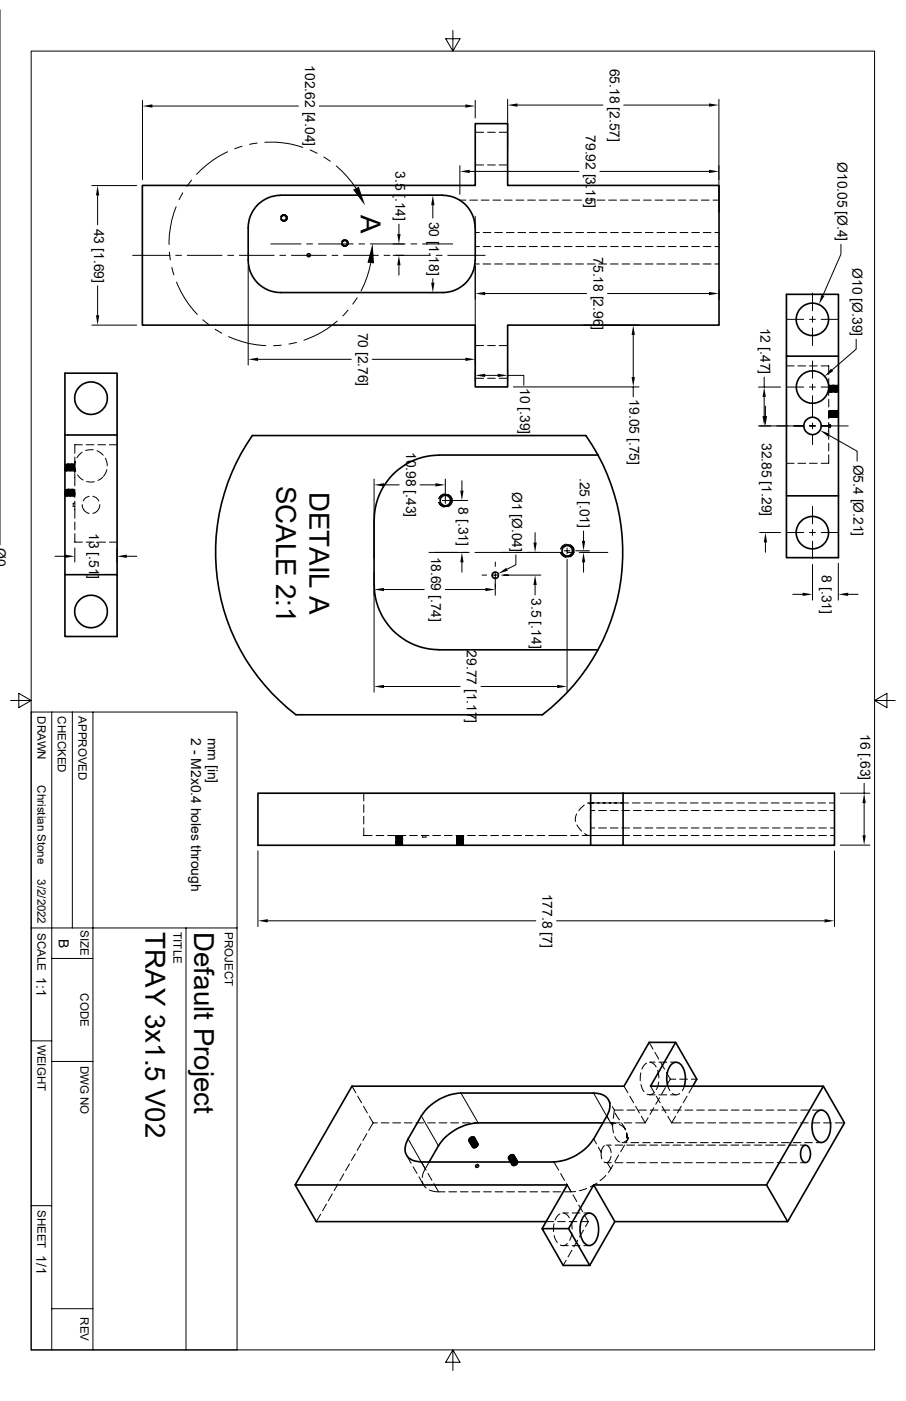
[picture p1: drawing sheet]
<svg xmlns="http://www.w3.org/2000/svg" width="279mm" height="432mm" viewBox="0 0 279 432" stroke-linecap="round" stroke-linejoin="round" font-family="sans-serif">
<g fill="none" stroke="#000" stroke-width=".51">
<path d="M43.9 57.2h102.7v-19.1h9.9v19.1h65.2v43h-65.2v19.1h-9.9v-19.1h-102.7zM86.5 60.2a10 10 0 0 0-10 10v10a10 10 0 0 0 10 10h50a10 10 0 0 0 10-10M86.5 60.2h50M87 66.6l.9-.3 .6 .5a.92 .92 0 0 1-.4 1.1 .92 .92 0 0 1-1.1-.1M87 66.6l.7-.2 .6 .6-.1 .6-.3 .3-.9-.1M87 66.6l-.3 .6 .3 .6M105.7 74.3l-.2 .6 .2 .6M105.7 74.3l1-.3 .6 .7M105.7 74.3l.8-.2 .6 .7-.1 .5-.3 .3-1-.1M107.3 74.7v.5M107.3 75.2l-.7 .6-.9-.3M136.5 60.2a10 10 0 0 1 10 10"/>
<path d="M146.6 70.2v10M242.5 109.8v43h16.1M258.6 109.8v-19.1h-16.1v19.1h16.1v43M20 134.1v43h16.1v19.1h-16.1v-19.1M36.1 134.1v-19.1h-16.1v19.1h16.1v43M180.7 134.3l3.7 6M180.7 134.2h-102.9a62.9 62.9 0 0 0 13.5 86.1h76a62.8 62.8 0 0 0 17.1-80M135.4 140.3h49M135.4 140.3a19.9 19.9 0 0 0-20 20M136.2 153a1.8 1.8 0 0 1 2.6-.1 1.8 1.8 0 0 1 0 2.6 1.8 1.8 0 0 1-2.6-.1 1.62 1.62 0 0 0 2.3 0 1.62 1.62 0 0 0 0-2.3 1.62 1.62 0 0 0-2.3-.1zM136.3 153.1a1.55 1.55 0 0 0 0 2.3M242.5 152.8v19.1h16.1v-19.1"/>
<path d="M115.4 160.3v20M173.8 168.6a1.84 1.84 0 0 1 3.1 .6M176.9 169.2a1.8 1.8 0 0 1-.9 2.1 1.8 1.8 0 0 1-2.2-.3M115.4 180.3a19.9 19.9 0 0 0 20 19.9M135.4 200.3h49M182.2 244.5h-102.7v16h102.7v-16h10M192.2 244.5v16h-10M192.2 244.5h65.1v16h-65.1M206 334.8a7 7 0 0 1 1.3-7 2.09 2.09 0 0 1 3.3 1.2 7.8 7.8 0 0 1 .4 5.8M208.4 321.3l-7.8 13.5h53.3l6.5 11.3-17.5 30.4M213.7 334.8l1.2-2.2-6.5-11.3h-8.2l-7.8 13.5h-83.9l-17.5 30.4M253.9 334.8l-17.5 30.4 6.5 11.3h-53.3"/>
<path d="M144.8 351.6l.5-.7h.9l-.9 .1-.5 .6M145.2 350.6l.9-.1a.43 .43 0 0 1 .2 .6 .43 .43 0 0 1-.6 .1l-.6 .5M145.2 350.6l-.5 .4v.5M145.2 350.6h.8l.2 .2-.2 .5M145.3 350.6l-.4 .3M145.5 350.9l-.4 .3M145.7 351.2l-.4 .3M145.9 351.4l-.5 .2M146.1 351.2l-.7 .5-.7-.2M146.1 351.1l-.7 .1-.4 .5M146.2 350.7l-.9-.1-.5 .4-.1 .5M157.4 356.1h.8l.2 .2-.2 .5"/>
<path d="M157.4 356.1l.8-.2a.42 .42 0 0 1 .3 .3 .42 .42 0 0 1-.2 .5M157.4 356.1a.53 .53 0 0 0-.6 .4 .53 .53 0 0 0 .3 .6h.6l.6-.4M157.5 356.2l-.3 .2M157.7 356.4l-.3 .2M157.9 356.7l-.4 .2M158.2 356.9l-.6 .2M158.3 356.6l-1 .6M158.4 356.6l-.8 .1-.4 .5M158.4 356.2l-.3-.1-.7 .1-.5 .4v.3M158.4 356.4h-.9l-.5 .6M158.4 356.4h-.8l-.5 .7M183 351a15.9 15.9 0 0 1-12.2 7.1h-40.8a4.5 4.5 0 0 1-5-3.1l-.1-1.3 .6-2 4.4-7.7a15.7 15.7 0 0 1 12.3-7.1h40.8a4.5 4.5 0 0 1 5 3.1l.1 1.2-.6 2-4.4 7.8"/>
<path d="M185.9 346.1h-38.5a15.7 15.7 0 0 0-12.2 7l-2.9 5M247.6 353.4a1.19 1.19 0 0 1 1.2-.3 1.19 1.19 0 0 1 .8 .9 3.5 3.5 0 0 1-.9 4.3 1.71 1.71 0 0 1-1.8-1.9v-1.5zM251.7 342.9a2.11 2.11 0 0 1 2.2-.7 2.11 2.11 0 0 1 1.5 1.7 7.2 7.2 0 0 1-.9 7.8 2.34 2.34 0 0 1-3.6-1.9 7.6 7.6 0 0 1 .8-6.9zM168.4 376.5h-70.9l-6.5-11.3h83.9l-7.7 13.5M175.3 378.7h-8.1l6.5 11.3h8.2l-6.6-11.3 7.8-13.5 6.5 11.3-7.7 13.5M180.2 374.7a2.11 2.11 0 0 1 2.1-.7 2.11 2.11 0 0 1 1.6 1.6 7.2 7.2 0 0 1-1 7.8 2.34 2.34 0 0 1-3.6-1.8 7.6 7.6 0 0 1 .9-6.9zM183.1 365.2h53.3"/>
<circle cx="95.2" cy="78.6" r=".47"/>
<circle cx="250.5" cy="98.4" r="5"/>
<circle cx="250.6" cy="119.3" r="5"/>
<circle cx="28" cy="122.7" r="5"/>
<circle cx="250.6" cy="131.3" r="2.66"/>
<circle cx="152.7" cy="177.3" r=".98"/>
<circle cx="174.9" cy="169.8" r="1.6"/>
<circle cx="250.5" cy="164.2" r="5"/>
<circle cx="28" cy="188.5" r="5"/>
</g>
<g fill="none" stroke="#000" stroke-width=".31">
<path d="M0 3v164.9M9.6 15.7h260.1v400.4h-260.1zM139.7 9.4v6.3l2.2-3.8h-4.4l2.2 3.8M43.9 30.9v24.5M47 32.7h45M98.5 32.7h45M146.6 30.9v5.5M156.5 30.6v15.8M159.6 32.4h26.3M192.4 32.4h26.3M221.7 30.6v34.8M28.3 57.2h13.9"/>
<path d="M56.3 59.4l-1.1 2.2M59.1 55.5l-1.5 1.9M70.2 46.8a30.5 30.5 0 0 0-9.6 6.9M74.6 45.1l-2.2 .7M79.3 44.1l-2.3 .4M81.7 43.9a30.5 30.5 0 0 1 11.7 1.5M95.6 46.2l2.2 1M99.9 48.4l2 1.3M103.7 51.2h.1a32.8 32.8 0 0 1 6 6.8M141.8 51.1v8.8M144.9 52.8h33.7M146.6 50.8h2.5"/>
<path d="M146.6 40.8h2.5M150.4 50.8h2.3M150.4 40.8h2.3M153.9 50.8h2.6M153.9 40.8h2.6M185 52.8h33.7M30.1 60.2v9.1M40.9 78.7h11.5M52.2 77.7l.3 2.4M54.2 78.7h1.8M54.3 63.7a31.1 31.1 0 0 0-2.1 11.7M57.7 78.7h10.8"/>
<path d="M70.2 78.7h1.9M73.8 78.7h10.7M83.5 75.2h9.3M86.3 78.7h1.8M86.5 67.4l.7 .7 .9-.3M86.7 66.6a1.06 1.06 0 0 1 1.8 .3M88.1 66.6l-.4-.3h-.6l-.6 .6M88.5 67.4a1.03 1.03 0 0 1-.8 .8 1.03 1.03 0 0 1-1-.5M89.9 78.7h10.7M94.6 75.2h1.8M98.2 75.2h10.7M102.4 78.7h1.8"/>
<path d="M105.3 75.2l.7 .6 .8-.3M105.5 74.3a1.05 1.05 0 0 1 1-.4 1.05 1.05 0 0 1 .8 .8M106 78.7h10.7M106.8 74.3l-.9-.3-.6 .7M107.3 75.2a1.03 1.03 0 0 1-.8 .7 1.03 1.03 0 0 1-1-.4M110.7 75.2h1.7M114.2 75.2h10.7M118.4 78.7h1.8M121.2 78.7h11.6M123 69.1v3M126.7 75.2h1.8M130.3 75.2h9.3"/>
<path d="M131.7 60.2h3.1M133.5 63.2v4M134.5 78.7h1.8M138.1 78.7h11.5M141.8 61.7h1.9M144.9 61.7h2.3M146.6 66.7v3.5M146.6 71.7h1.2M146.6 76h1.2M148.4 61.7h2.4M149 71.7h2.4M149 76h2.4"/>
<path d="M152 61.7h2.4M152.6 71.7h2.3M152.6 76h2.3M155.6 61.7h2.3M156.2 71.7h2.3M156.2 76h2.3M159.1 61.7h2.4M159.7 71.7h2.4M159.7 76h2.4M162.7 61.7h2.4M163.3 71.7h2.4M163.3 76h2.4"/>
<path d="M166.3 61.7h2.4M166.9 71.7h2.3M166.9 76h2.3M169.8 61.7h2.5M170.4 71.7h2.4M170.4 76h2.4M173.4 61.7h2.4M174 71.7h2.4M174 76h2.4M177 61.7h2.4M177.6 71.7h2.4M177.6 76h2.4"/>
<path d="M180.6 61.7h2.4M181.1 71.7h2.5M181.1 76h2.5M184.1 61.7h2.4M184.7 71.7h2.4M184.7 76h2.4M187.7 61.7h2.4M188.3 71.7h2.4M188.3 76h2.4M191.3 61.7h2.4M191.9 71.7h2.4M191.9 76h2.4"/>
<path d="M194.9 61.7h2.3M195.5 71.7h2.3M195.5 76h2.3M198.5 61.7h2.3M199 71.7h2.4M199 76h2.4M202 61.7h2.4M202.6 71.7h2.4M202.6 76h2.4M205.6 61.7h2.4M206.2 71.7h2.3M206.2 76h2.3"/>
<path d="M209.2 61.7h2.3M209.7 71.7h2.4M209.7 76h2.4M212.7 61.7h2.4M213.3 71.7h2.4M213.3 76h2.4M216.3 61.7h2.4M216.9 71.7h2.3M216.9 76h2.3M219.9 61.7h1.8M220.5 71.7h1.2M220.5 76h1.2"/>
<path d="M259.3 75.3v3.1l-5.5 12.6M30.1 88.1v9.1M53 82.4l.6 2.3M54.4 87a31 31 0 0 0 6.4 9.9M62.6 98.6l1.8 1.5M76.5 82v30.5M104 99a29.8 29.8 0 0 1-10.3 5.9M107.3 95.6l-1.6 1.8M110.2 91.8l-1.4 1.9M114.3 81.1a32.1 32.1 0 0 1-3 8.6M123 81.7v3.1M131.7 90.2h3.1"/>
<path d="M133.5 85.9v1.2M146.5 81.4h1.3M146.6 82v30.5M149 81.4h2.3M149.6 90.5h31.3M152.5 81.4h2.4M156.1 81.4h2.4M159.7 81.4h2.4M163.3 81.4h2.4M166.8 81.4h2.4M170.4 81.4h2.4M174 81.4h2.4"/>
<path d="M177.5 81.4h2.4M181.1 81.4h2.4M184.7 81.4h2.4M187.4 90.5h31.3M188.3 81.4h2.3M191.9 81.4h2.3M195.4 81.4h2.4M199 81.4h2.4M202.6 81.4h2.3M206.1 81.4h2.4M209.7 81.4h2.4M213.3 81.4h2.3"/>
<path d="M216.8 81.4h2.4M220.4 81.4h1.3M221.7 89.5v2.7M242.5 98.4h5.4M249.6 98.4h1.9M250.6 90.3v5.5M250.6 97.5v1.8M253.2 98.4h5.4M28.3 100.2h13.9M66.3 101.5l2.1 1.2M70.5 103.8a29.9 29.9 0 0 0 11.5 2.7M79.6 110.7h28.7"/>
<path d="M86.7 106.4l-2.3 .2M91.4 105.5l-2.3 .5M114.8 110.7h28.7M146.6 116.6h2.5M146.6 106.5h2.5M146.6 113.9v3.6M149.6 115.7h3.9M150.4 116.6h2.3M150.4 106.5h2.3M153.9 116.6h2.6M153.9 106.5h2.6M156.5 115.7h5v3"/>
<path d="M156.5 113.9v3.6M158.3 119.3h38.8M180 100.2h17.1M195.3 103.3v12.9M195.3 119.3v3M233.9 119.3h6.8M235.7 116.2v3.1M242.5 119.3h5.4M242.5 112.8h2.4M246.1 112.8h2.4M249.6 119.3h1.9M249.6 112.8h2.4"/>
<path d="M250.6 101.1v5.4M250.6 111.3v5.3M250.6 118.4v1.8M253.2 119.3h5.4M253.2 112.8h2.4v2.6M255.6 119.5l.1 1.3 .1-1M255.6 116.6v5.3M255.8 119.3l-.1 1.5-.1-.7M255.8 120l-.1-1-.1 1.4M255.9 119.4l.1 1.4 .1-1M255.9 118.9l.2 1.9v-.4M255.9 119.4l-.1 1.2-.1-1.1"/>
<path d="M256.2 119.2l.1-.5 .2 2M256.2 118.8l.2 2 .1-.3M256.2 118.7l-.1 .3-.2-.3-.3 .2M256.2 118.7h.1M256.3 118.7l.1 .3 .2-.3M256.4 119.1l-.2 1.5-.1-.8M256.4 119.8l.1-.8 .2 1.5M256.6 119.3v-.6l.2 1.9M256.6 119.8l.1-1.1 .1 1.4M256.6 118.7h.1M256.7 118.7l.1 .3 .2-.3 .2 .3 .2-.3 .3 .3M256.8 119.2v-.2l-.2 1.6-.1-.5"/>
<path d="M256.8 119.5l.1-.5 .2 1.6 .1-.2M256.9 119.8l.1-1.1 .1 1.3M257.2 119.5l-.1-.8-.2 1.7M257.3 119.2v-.2l.3 1.8 .2-1.6M257.3 119.5l-.1-.5-.2 1.6v-.2M257.5 119.4l-.1-.7-.1 1.7M257.5 118.9v-.2l-.2 2M257.7 119.8l-.1-.8-.2 1.5M257.7 119.1l.2 1.5 .1-.8M257.9 118.8l-.3 2v-.2M257.9 118.7h.1M257.9 118.7l-.2 .3"/>
<path d="M257.9 118.7l.1 .3 .2-.3 .4 .2M257.9 119.5l.2 1.3 .1-1M258.2 119.3l-.1 1.5-.2-.8M258.2 119.4l.1 1.2 .1-1.1M258.3 120l.1-1 .2 1.4M258.3 119.4l.1 1.4 .1-1M258.3 118.9l.1 1.9 .1-.4M264 104.6v3l-7.4 6.4M25.3 139.4l-1.6 1.7M25.4 137.1h-2.3v2.6M26.6 137.1h2.4M28.7 138.6l-2.3 .3"/>
<path d="M29.9 138.9l1.1 .6 .8 .8M30.2 137.1h2.4M33.7 137.1h2.4M235.7 122.3v5.9M236.1 125.2v3M247.9 131.3h-14M249.6 131.3h1.9M250.6 122v6.6M250.6 130.4v1.8M250.6 133.9v3.1M253.2 131.3h8.4M255.6 134.1l8.7 5v3"/>
<path d="M255.6 127.3l.1 1.3 .1-1M255.6 130.8h.5v1h-.5M255.6 120.7l.3-.1 .1 .2M255.6 128.4h.3l.1 .2M255.6 136.6v2.4M255.6 130.2v5.2M255.6 123.1v2.3M255.8 127l-.1 1.6-.1-.8M255.8 127.7l-.1-1-.1 1.4M255.9 127.2l.1 1.4 .1-1M255.9 126.7l.2 1.9v-.5M255.9 127.1l-.1 1.3-.1-1.2"/>
<path d="M256 120.1l.1-1.1 .1 1.3M256 127.8l.1-1.1 .1 1.3M256 120.8h.1M256 128.6h.1M256.2 127l.1-.5 .2 1.9M256.2 126.6l.2 2 .1-.4M256.2 126.5l-.1 .2-.2-.2-.3 .2v2.3M256.2 126.5h.1M256.3 120.6l.2 .2 .1-.2M256.3 128.4l.2 .2 .1-.2M256.3 126.5l.1 .2 .2-.2M256.3 120.6l-.2 .2"/>
<path d="M256.3 128.4l-.2 .2M256.4 126.8l-.2 1.6-.1-.9M256.4 127.6l.1-.9 .2 1.6M256.6 120.6l.2 .2 .3-.2 .1 .2M256.6 128.4l.2 .2 .3-.2 .1 .2M256.6 127l.1-.5 .1 1.9M256.6 127.6l.1-1.1 .1 1.3M256.6 126.5h.1M256.7 126.5l.1 .2 .2-.2 .2 .2 .2-.2 .3 .2M256.8 126.9v-.2l-.2 1.7-.1-.6M256.8 127.2l.1-.5 .2 1.7 .1-.3M256.9 127.6l.1-1.1 .1 1.3"/>
<path d="M257.2 127.3l-.2-.8-.1 1.6M257.3 120.8h.1M257.3 128.6h.1M257.3 126.9v-.2l.3 1.9 .2-1.6M257.3 127.2l-.1-.5-.2 1.7v-.3M257.4 120.6l.2 .2M257.4 128.4l.2 .2M257.4 120.6l-.1 .2M257.4 128.4l-.1 .2M257.5 127.2l-.1-.7-.1 1.7M257.5 126.7v-.2l-.2 1.9M257.6 120.8h.1"/>
<path d="M257.6 128.6h.1M257.7 127.6l-.1-.9-.2 1.6M257.7 120.8l.1-.2 .2 .2M257.7 128.6l.1-.2 .2 .2M257.7 126.8l.2 1.6 .1-.9M257.9 126.6l-.3 2v-.2M257.9 126.5h.1M257.9 126.5l-.2 .2M257.9 126.5l.1 .2 .2-.2 .4 .2M257.9 127.3l.2 1.3 .1-1M258 120.8h.1M258 128.6h.1"/>
<path d="M258.1 120.1l-.1-1.1-.1 1.3M258.1 127.8l-.1-1.1-.1 1.3M258.2 127l-.1 1.6-.2-.8M258.2 127.1l.1 1.3 .1-1.2M258.3 127.7l.1-1 .2 1.4M258.3 127.2l.1 1.4 .1-1M258.3 126.7l.1 1.9 .1-.5M258.6 120.7l-.4-.1-.1 .2M258.6 128.4h-.4l-.1 .2M20 145l.1 .1M20 152.7l.1 .2M20.1 145.1h.1"/>
<path d="M20.1 152.9h.1M20.3 144.9l.2 .2 .7-.2 .1 .2M20.3 152.7l.2 .2 .7-.2 .1 .2M20.3 143.7l-.1 1.4-.1-1M20.3 143.2l-.2 1.9 .1-1.8 .1 1M20.3 151.5l-.1 1.4-.1-1M20.3 151l-.2 1.9 .1-1.9 .1 1M20.3 143h.1M20.3 143l-.1 .3-.2-.1M20.3 144.9l-.1 .2M20.3 150.8h.1M20.3 150.8l-.1 .2h-.2"/>
<path d="M20.3 152.7l-.1 .2M20.4 143l.1 .3 .2-.3 .2 .3 .2-.3 .3 .3M20.4 150.8l.1 .2 .2-.2 .2 .2 .2-.2 .3 .2M20.4 143.6l.1 1.5 .2-.8M20.4 143.7l-.1 1.2-.1-1.1M20.4 151.3l.1 1.6 .2-.8M20.4 151.4l-.1 1.3-.1-1.2M20.5 144.4l.1-1.1 .1 1.3M20.5 152.1l.1-1.1 .1 1.3M20.7 143.8l-.2 1.3-.1-1M20.7 151.6l-.2 1.3-.1-1.1M20.7 143.1l.3 2v-.2"/>
<path d="M20.7 150.9l.3 2v-.2M20.9 143.4l-.2 1.5-.1-.8M20.9 151.1l-.2 1.6-.1-.9M20.9 144.1l.1-.8 .2 1.5M20.9 151.8l.1-.8 .2 1.6M21.1 143.7l.1-.7 .1 1.7M21.1 143.2v-.2l.3 2M21.1 151.5l.1-.7 .1 1.7M21.1 151v-.2l.3 1.9M21.3 145.1h.1M21.3 152.9h.1M21.3 143.5v-.2l-.3 1.8-.2-1.6"/>
<path d="M21.3 143.8l.1-.5 .2 1.6v-.2M21.3 151.5l.1-.5 .2 1.7-.1-1.9v.8M21.3 151.2v-.2l-.3 1.9-.2-1.6M21.4 143.3l.1-.3 .2 .3M21.4 145.1l.1-.2 .2 .2M21.4 151l.1-.2 .2 .2M21.4 152.9l.1-.2 .2 .2M21.5 143.8v-.8l.2 1.7M21.7 144.1l-.2-1.1v1.3M21.7 151.9l-.2-1.1v1.3M21.7 145.1h.1M21.7 152.9h.1"/>
<path d="M21.8 145.1l.1-.2 .2 .2 .7-.2 .1 .2M21.8 152.9l.1-.2 .2 .2 .7-.2 .1 .2M21.8 143.5v-.2l.2 1.6 .1-.5M21.8 143.8l-.1-.5-.2 1.6v-.2M21.8 151.2v-.2l.2 1.7 .1-.6M21.8 151.5l-.1-.5-.2 1.7v-.3M22 143.6v-.6l-.2 1.9M22 144.1l-.1-1.1-.1 1.4M22 151.3l-.1-.5-.1 1.9M22 151.8l-.1-1-.1 1.3M22.2 144.1l-.1-.8-.2 1.5M22.2 151.8l-.1-.8-.2 1.6"/>
<path d="M22.2 143.4l.2 1.5 .1-.8M22.2 151.1l.2 1.6 .1-.9M22.3 143l-.1 .3-.2-.3-.3 .3M22.3 150.8l-.1 .2-.2-.2-.3 .2M22.4 143h.1M22.4 150.8h.1M22.4 143.1l-.2 2-.1-.3M22.4 150.9l-.2 2-.1-.4M22.4 143l.1 .3 .2-.3M22.4 150.8l.1 .2 .2-.2M22.4 143.5l-.1-.5-.1 2M22.4 151.3v-.5l-.2 1.9"/>
<path d="M22.6 144.4l-.1-1.1-.1 1.3M22.6 152.1l-.1-1.1-.1 1.3M22.7 143.2l-.1 1.9-.1-.4M22.7 151.5l-.1 1.4-.1-1M22.7 151l-.1 1.9-.1-.5M22.7 151.4l.1 1.3 .1-1.2M22.7 143h.1M22.7 150.8h.1M22.8 150.8l.1 .2 .2-.1v2.4M22.8 143l.1 .3 .2-.1M22.8 144.3l.1-1 .2 1.4M22.8 152l.1-1 .2 1.4"/>
<path d="M22.8 143.6l.1 1.5 .2-.7M22.8 151.3l.1 1.6 .2-.8M22.9 145.1h.1M22.9 152.9h.1M22.9 143.8l-.1 1.1-.1-1.2-.1 1.4-.1-1M23.1 155.1h-.5v1h.5M23.1 145l-.1 .1M23.1 152.7l-.1 .2M23.1 154.5v5.2M23.1 140.9v2.4M23.1 144.5v5.2M23.1 143.8l-.2 1.3-.1-1"/>
<path d="M23.1 151.6l-.2 1.3-.1-1.1M23.2 142.2l-.1 1.4 .3 1.7M23.9 146.3l1.7 1.7M25.4 155.5l.5 1.7 .7 .7 .9 .3M26.7 148.4l2.4 .1M27.5 153l-1 .3-.8 1.1M28.7 153l.9 .3 .9 1.1M30.8 155.5l-.6 1.7-.7 .7-.8 .3M31.7 147.1l-1.5 1M32.5 141.3l.5 1.2 .1 1.1M32.9 144.7l-1 2.2M115.4 147.7v24.5"/>
<path d="M118.4 149.4h4.7M129.5 149.4h4.8M135.3 154.8l.8 1M135.3 154.9l.7 1 1 .4M136.1 152.7l-.8 1M136.4 154.3h7.8M137.1 152.2l-1 .4-.8 1.1M137.3 152.5l1.1 .5M137.3 147.7v7.5M138.2 152.4l.7 .5 .4 .8M138.4 155.4l-1.1 .6M139.3 154.8l-.4 .8-.7 .5"/>
<path d="M142.5 148.2v3M242.5 142.8h2.4M246.1 142.8h2.4M249.6 142.8h2.4M250.6 156v5.5M255.6 140.2v2.6h-2.4M17 171.4h3M23.1 160.9v2.4M23.1 164.5v2.6h2.3M23.1 168.9v4.3M26.6 167.1h2.4M30.2 167.1h2.4"/>
<path d="M33.7 167.1h2.4M36.1 168.9v4.3M39.1 171.4h3.1M115.4 176.5v36.9M132.3 170.3h12.4M142.5 173.3v3.1M146.5 170.3h26.8M148.7 177.2h1.4M151.8 177.2h1.8M152.7 173.2v1.4M152.7 176.4v7.1M154.8 177.2h12"/>
<path d="M159.1 171v3.1l-2.7 1.3M165 164.2v3M172.9 170.3l.8 1M172.9 170.3l.8 1.2 .9 .3M173.7 168.2l-.8 1M174 169.8h1.8M174.7 167.7l-1 .4-.8 1.1M174.9 168.9v1.7M174.9 168l1.1 .6M174.9 172.4v41M175 170.3h1.8M175.8 167.9l.7 .5 .4 .8"/>
<path d="M176 171l-1.1 .5M176.9 170.3l-.4 .8-.7 .5M177.5 169.8h4.2M178.6 170.3h8.9M180 163.7v3M180 173.3v3.1M234.3 164.1h6.4M236.1 167.2v3M242.5 164.1h5.4M249.6 164.1h1.9M250.6 174v11M250.6 163.2v1.8"/>
<path d="M250.6 166.8v5.4M253.2 164.1h5.4M258.5 173.6v11.4M118.4 181.7h12.4M137.3 181.7h12.4M165 180.3v3M244.5 183.2h3M261.6 183.2h3M3.3 215.9h6.3l-3.8-2.2v4.4l3.8-2.2M9.6 219.5h63.5v196.6h-63.5zM16 219.5v196.6M22.3 219.5v66.5"/>
<path d="M28.7 219.5v196.6M118.4 211.6h23.5M148.3 211.6h23.5M269.7 215.9l3.8 2.2v-4.4l-3.8 2.2h6.4M112.2 255.2v2.3h2.6M112.2 244.5v2.3M112.2 248v2.4M112.2 251.6v2.4M116 257.5h2.4M119.5 257.5h5.6M122.1 257.7l2.1-.2zM122.1 258.5h.1"/>
<path d="M122.1 258.9h.1M122.1 258.1h.1M122.1 258.9l.2 .1-.2 .3 .2 .2-.2 .2 .2 .1-.2 .3M122.1 258.5l.2 .2-.2 .2M122.1 258.1l.2 .2M122.3 258.6l1.9 .1-.5 .1M122.3 257.5l-.2 .2 .2 .2M122.3 257.9l-.2 .2M122.3 258.2l-.2 .3M122.4 258.5l1.8 .2h-.6M122.4 258.8l-.3 .1 2.1 .2M122.4 258l1.6 .1-.9 .1"/>
<path d="M122.5 258.9l-.4 .1 2 .1M122.6 257.5l-.3 .1 1.7 .2h-.6M122.7 258.4l1.3 .1-1.1 .2M123 258.4l1.2-.1-1.2-.1 1.2 .1-1.1 .1M123 259.2l-.9 .1 1.5 .1M123 258.8l1 .2-1.4 .1M123.1 259.2l-1 .1 1.4 .2M123.1 259.8l-.8 .1 1.6 .1M123.3 259.2l.7 .2-1.6 .2M123.3 257.6h.7l-1.6 .3M123.4 259.3l-1.1 .2 1.3 .1M123.5 257.9h.7l-1.7 .2"/>
<path d="M123.6 257.8l.6 .1-1.8 .1M123.6 259.5l-1.5 .2 .9 .1h-.9l1.6-.2M123.6 259.7l.4 .1-1.7 .1 .4 .1M123.6 258l.4 .1-1.7 .1 .4 .1M123.7 258.9l-1.4 .1 1 .2M123.9 258.4l-1.6 .2 .7 .1M124 258.5l.2 .2M124.1 259.9l-2 .2 .2 .1M124.2 259.9l-2.1 .2h.3M124.2 257.5l-.2 .1 .2 .3-.2 .7M124.2 259.1l-.2 .1 .2 .3M124.2 259.9h.1"/>
<path d="M124.2 258.7l-.2 .2 .2 .2M124.2 259.9l-.2 .2 .2 .2M124.2 259.5l-.2 .2 .2 .2M126.3 257.5h2.4M129.9 257.5h2.4M130.3 257.5v.5h1.1v-.5M133.5 257.5h2.3M137 257.5h2.4M140.6 257.5h2.4M140.9 257.7l2.1-.2zM140.9 258.5h.1M140.9 258.9h.1"/>
<path d="M140.9 258.9l.2 .1-.2 .3 .2 .2-.2 .2 .2 .3-.2 .1M140.9 258.5l.2 .2-.2 .2M140.9 258.1l.2 .2M141.1 258.6l1.9 .1-.5 .1M141.1 257.5l-.2 .2 .2 .2M141.1 257.9l-.2 .2M141.1 258.2l-.2 .3M141.1 257.9h.1M141.2 258.5l1.8 .2h-.6M141.2 258.8l-.3 .1 2.1 .2M141.2 258l1.5 .1-.8 .1M141.3 258.9l-.4 .1 2 .1"/>
<path d="M141.4 257.5l-.3 .1 1.6 .2h-.5M141.5 258.4l1.2 .1-1.1 .2M141.7 258.2l1.3 .1-1.1 .1M141.8 258.2l1.2 .1-1.2 .1M141.8 259.2l-.9 .1 1.5 .1M141.8 258.8l.9 .2-1.3 .1M141.9 259.2l-1 .1 1.4 .2M141.9 259.8l-.8 .1 1.6 .1M142.1 259.2l.6 .2-1.5 .2M142.1 257.6h.6l-1.5 .3M142.2 259.3l-1.1 .2 1.3 .1M142.3 257.9h.7l-1.7 .2"/>
<path d="M142.4 257.8l.6 .1-1.8 .1M142.4 259.5l-1.5 .2 .9 .1M142.4 258l.3 .1-1.6 .1 .4 .1M142.4 259.7l.3 .1-1.6 .1 .4 .1M142.5 259.6l-1.6 .1 .8 .1M142.5 258.9l-1.4 .1 1 .2M142.7 258.4l-1.6 .2 .7 .1M142.7 258.5l.3 .2M142.9 259.9l-2 .2 .2 .1M143 259.9l-2.1 .2h.3M143 257.5l-.3 .1 .3 .3-.3 .7M143 259.1l-.3 .1 .3 .3"/>
<path d="M143 259.9h.1M143 258.7l-.3 .2 .3 .2M143 259.9l-.3 .2 .3 .2M143 259.5l-.3 .2 .3 .2M144.2 257.5h2.4M147.7 257.5h2.5M151.3 257.5h2.4M154.9 257.5h2.4M158.5 257.5h2.4M162.1 257.5h2.3M165.6 257.5h2.4M169.2 257.5h5.6"/>
<path d="M176 257.5h2.4M177.8 250.9l-.3 1v1.3M177.9 254.3l1.5 1.9M179.5 257.5h14.6M180.2 248.2l-1.7 1.7M180.3 256.9l1.2 .6M181.2 247.6l.7 .1 .3 1.2M181.5 247.5h12.3M182.1 253.5l.1 1.3M182.2 250.2l-.1 2.1M182.2 255.2h1.2M182.2 249.8h1.2"/>
<path d="M184.6 255.2h2.4M184.6 249.8h2.4M188.2 255.2h2.4M188.2 249.8h2.4M191.8 255.2h2.3M191.8 249.8h2.3M195 247.5h2.4M195.3 257.5h2.4M195.3 255.2h2.4M195.3 249.8h2.4M198.6 247.5h2.4M198.9 257.5h2.4"/>
<path d="M198.9 255.2h2.4M198.9 249.8h2.4M202.2 247.5h2.4M202.5 257.5h2.4M202.5 255.2h2.4M202.5 249.8h2.4M205.7 247.5h2.4M206 257.5h2.4M206 255.2h2.4M206 249.8h2.4M209.3 247.5h2.4M209.6 257.5h2.4"/>
<path d="M209.6 255.2h2.4M209.6 249.8h2.4M212.9 247.5h2.4M213.2 257.5h2.4M213.2 255.2h2.4M213.2 249.8h2.4M216.5 247.5h2.3M216.8 257.5h2.4M216.8 255.2h2.4M216.8 249.8h2.4M220 247.5h2.4M220.3 257.5h2.4"/>
<path d="M220.3 255.2h2.4M220.3 249.8h2.4M223.6 247.5h2.4M223.9 257.5h2.4M223.9 255.2h2.4M223.9 249.8h2.4M227.2 247.5h2.3M227.5 257.5h2.4M227.5 255.2h2.4M227.5 249.8h2.4M230.8 247.5h2.3M231.1 257.5h2.3"/>
<path d="M231.1 255.2h2.3M231.1 249.8h2.3M234.3 247.5h2.4M234.6 257.5h2.4M234.6 255.2h2.4M234.6 249.8h2.4M237.9 247.5h2.4M238.2 257.5h2.4M238.2 255.2h2.4M238.2 249.8h2.4M241.5 247.5h2.3M241.8 257.5h2.3"/>
<path d="M241.8 255.2h2.3M241.8 249.8h2.3M245 247.5h2.4M245.3 257.5h2.4M245.3 255.2h2.4M245.3 249.8h2.4M248.6 247.5h2.4M248.9 257.5h2.4M248.9 255.2h2.4M248.9 249.8h2.4M252.2 247.5h2.4M252.5 257.5h2.3"/>
<path d="M252.5 255.2h2.3M252.5 249.8h2.3M255.7 247.5h1.6M256.1 257.5h1.2M256.1 255.2h1.2M256.1 249.8h1.2M259.1 244.5h9.2M266.5 241.4v3.1M266.5 247.5v9.9M79.5 262.3v23.3M122.1 260.1h.1M122.1 260.5h.1"/>
<path d="M122.1 260.1l.2 .2-.2 .2M122.8 260.2l-.5 .1 1.7 .1-.3 .1M123.5 260.3h.7l-1.7 .2M123.6 260.2l.6 .1-1.8 .1M123.9 260.1l-1.6 .2 .7 .1M124.2 260.3h.1M124.2 260.3l-.2 .1M140.9 260.1h.1M140.9 260.5h.1M140.9 260.1l.2 .2-.2 .2M141.6 260.2l-.5 .1 1.6 .1-.2 .1M142.3 260.3h.7l-1.7 .2"/>
<path d="M142.4 260.2l.6 .1-1.8 .1M142.7 260.1l-1.6 .2 .7 .1M143 260.3h.1M143 260.3l-.3 .1M257.3 262.3v23.3M259.1 260.5h9.2M9.6 286h63.5M16 295.4h12.7M57.4 286v130.1M82.6 283.8h82.6M171.7 283.8h82.6M9.6 320.8h6.4"/>
<path d="M16 327.2h12.7M108.5 334.8l1.2 2M110.3 337.9l1.2 2M142.2 336.9l5.2 9.2h-1.3M183 336.9l5.3 9.2 1.6 .1M187.6 339l.7 1M192.4 334.8l1.2 2M194.2 337.9l1.2 2M197.6 330.7l-.2 2.4M197.7 334.3l.4 1.3 .5 .9M199.4 327.7l-.8 .7-.6 1.1M200.2 321.3l1.2 2"/>
<path d="M200.3 337.4h1.7M200.3 327.4h1.7M200.5 327.4a2.82 2.82 0 0 1 1.9 1.4M200.6 334.8l1.2 2M201.7 336.8a1.8 1.8 0 0 1-2.1 .4M202 324.4l1.2 2M202.4 337.9l1.2 2M202.8 329.9l.4 2.4M203.1 333.5l-.7 2.3M203.2 337.4h2.4M203.2 327.4h2.4M203.4 338.3l-1.2 2.1"/>
<path d="M203.8 327.4l1.1 2.1M205.2 335.2l-1.2 2.1M205.5 330.5l1.2 2.1M206 334.8l.6 1.4M206.7 332.6l-.9 1.6M206.7 332.6h1.7M206.8 337.4h1.7M206.8 327.4h1.7M207.4 337l.1 .1a1.67 1.67 0 0 0 2.1-.1M209.6 332.6h2.4M211 334.8l-.6 1.4M211.9 337.9l-1.2 2"/>
<path d="M213.2 332.6h1.7M213.7 334.8l-1.2 2M107.8 358.7l-1.2 2.1M109.6 355.6l-1.2 2.1M111.3 352.5l-1.1 2.1M112.1 341l1.2 2M113.1 349.4l-1.2 2.1M113.9 344l1.2 2.1M115.1 346.1h1.3M115.1 346.1l-1.4 2.3M117.6 346.1h2.3M121.1 346.1h2.4"/>
<path d="M124.7 346.1h2.4M125.3 356l1.5 2.6M125.9 351l5.2 9.3M127.4 359.6l1.2 2.1M128.3 346.1h2.3M129.9 344l5.3 9.1M130 358.1l1.4 2.5M131.9 346.1h2.3M132.3 358.1l-1.2 2.2M135.4 346.1h2.4M139 346.1h2.4M142.6 346.1h2.3"/>
<path d="M144.6 351.7h.1M144.7 351.2a.49 .49 0 0 0 .1 .7 .49 .49 0 0 0 .7-.2l.6-.5M144.7 351.5h.1M144.7 351.9v.1M144.9 352.2v.1M144.9 350.9l-.3 .4M145 351.7l.1 .3 .7-.1 .5-.5v-.5l.1 .5-.6 .6-.6 .1-.1-.4M145 352h.1M145 352.5h.1M145.1 351.2a.52 .52 0 0 0-.2 .9M145.2 351.5h-.1a.52 .52 0 0 0-.1 .8 .52 .52 0 0 0 .8 0l.5-.3M145.2 352.2v.1"/>
<path d="M145.2 352.8h.1M145.2 351.9l.6-.4h.7l.2 .2-.2 .6M145.3 352.5v.1M145.3 351.5h-.1a.51 .51 0 0 0-.2 .9M145.3 350.6h.2a.68 .68 0 0 1 1 .3 .68 .68 0 0 1-.5 .9M145.4 352.2l-.2 .6 .2 .2 .7-.1 .6-.5M145.4 353.1h.1M145.4 351.6l-.2 .7h.6M145.5 352.8h.1M145.5 350.9l.3-.1a.65 .65 0 0 1 .9 .5 .65 .65 0 0 1-.6 .8M145.5 352.5l.8-.5a.61 .61 0 0 1 .7 0 .61 .61 0 0 1 .3 .6M145.5 353.4h.1"/>
<path d="M145.6 350.5h.2a.63 .63 0 0 1 .7 .5 .63 .63 0 0 1-.5 .7l-.2 .3M145.6 353.1h.1M145.7 351.2l.8-.1 .3 .3-.1 .6-.5 .4M145.7 351.9l-.1 .1a.51 .51 0 0 0-.5 .5 .51 .51 0 0 0 .6 .5l.7-.3M145.7 353.7h.1M145.8 353.4h.1M145.9 351.4h.5l.3 .3M146 351.3l-.7 .5-.5-.2M146.1 351.1l.4 .2M146.1 351.2l.4 .1 .1 .3-.7 .7M146.1 352.8l-.3 .5 .2 .3 .8-.2 .4-.5M146.1 350.7l.1 .1"/>
<path d="M146.2 350.7v.5l-.4 .4-.6 .3-.3-.2M146.2 352l-.5 .3a.41 .41 0 0 0-.1 .6 .41 .41 0 0 0 .6-.1l.4-.2M146.3 351.1a.71 .71 0 0 1 .5 .7 .71 .71 0 0 1-.6 .7l-.4 .1M146.3 352.3l-.5 .3a.51 .51 0 0 0-.2 .8 .51 .51 0 0 0 .8 0M146.3 351v.1M146.3 350.9l-.5 .7-.5 .2M146.4 351.7l.6 .1 .2 .5-.9 .8M146.4 352.3l-.6 .4-.1 .4 .5 .2 .5-.3M146.4 350.8h.1M146.5 351.7l-.7 .1a.43 .43 0 0 0-.6 .5 .43 .43 0 0 0 .7 .3l-.4 .5 .1 .4 .5 .1 .8-.4M146.5 350.9l-.4-.1-.7 .1-.5 .4-.2 .5M146.6 359.4l.2 .4"/>
<path d="M146.6 351v.1M146.6 351.5l.1 .1M146.7 352.5h.1a.57 .57 0 0 1 .6 .5 .57 .57 0 0 1-.6 .6M146.7 351.5h-.8l-.6 .3-.3 .4 .1 .4M146.7 359h.1a.37 .37 0 0 1 .5-.2 .37 .37 0 0 1 .2 .5 .37 .37 0 0 1-.5 .2h-.4zM146.8 352h-.6l-.6 .5v.5l.5-.1M146.8 351.3v.1M146.8 351.8l.1 .1M146.9 351.7a.99 .99 0 0 1 0 1.1 .99 .99 0 0 1-1.1 .4M146.9 352.1l-.2-.4-.7 .1-.6 .4 .1 .5M146.9 351.6h.1M146.9 352.1l.1 .1"/>
<path d="M146.9 359.4l.1-.1a.37 .37 0 0 1 .5-.2 .37 .37 0 0 1 .2 .5 .37 .37 0 0 1-.5 .2h-.4zM147 352.3l.2 .5-.4 .4-.8 .3-.2-.3M147 352.4l-.4 .5-.6 .3a.34 .34 0 0 1-.4-.3 .34 .34 0 0 1 .3-.4M147 351.7l-.3-.3h-.5l-.7 .3-.4 .4M147 352.3l.4 .2v.4l-.3 .5-.7 .4M147.1 351.9h.1M147.1 352.4l.1 .1M147.2 352.2l-.3-.2h-.7l-.9 .9M147.2 352.2h.1M147.3 352.7l-.7-.1-.8 .5-.1 .5 .2 .2 .9-.2M147.3 352.7v.1M147.3 352.7v.4l-.5 .5"/>
<path d="M147.4 352.5v.3l-.4 .7-1.1 .3M147.4 352.5h.1M147.4 358.9l.3 .4M156.8 357.1v.1M156.8 356.6a.52 .52 0 0 0 .2 .8 .52 .52 0 0 0 .7-.2l.6-.5M156.9 357.4v.1M157 356.9l-.1 .1M157.1 357.7h.1M157.2 356.4l-.4 .4M157.2 357.4v.1M157.3 358h.1M157.4 357.7v.1"/>
<path d="M157.4 356.6a.58 .58 0 0 0-.3 1M157.4 357a.53 .53 0 0 0-.2 .8 .53 .53 0 0 0 .8 0l.5-.3M157.4 358.3h.1M157.5 356.9l-.4 .7 .2 .2M157.5 357.4l.6-.4 .5-.1 .3 .3-.2 .6M157.5 358l.1 .1M157.5 356.2l.3-.1a.65 .65 0 0 1 .9 .4 .65 .65 0 0 1-.5 .8M157.6 358.6h.1M157.6 357.7l-.2 .5 .3 .3 1.3-.6M157.6 357.1l-.2 .7h.7M157.7 358.3v.1M157.7 356.4h.2a.68 .68 0 0 1 1 .3 .68 .68 0 0 1-.5 .9"/>
<path d="M157.7 357.9l.8-.4a.58 .58 0 0 1 .7-.1 .58 .58 0 0 1 .3 .7M157.7 358.8l.1 .1M157.9 356a.66 .66 0 0 1 .8 .5 .66 .66 0 0 1-.5 .8l-.3 .1M157.9 356.7l.7-.1 .4 .4-.1 .5-.4 .4M157.9 358.6h.1M157.9 359.1v.1M157.9 357.4l-.2 .1a.53 .53 0 0 0-.2 .9 .53 .53 0 0 0 .8 0l.3-.2M158 358.7l.4 .3 .6-.4a.57 .57 0 0 0 .2-.9l.4 .2v.6l-.4 .5-.6 .3M158 358.9h.1M158.2 356.9h.5l.2 .3M158.2 356.8l-.8 .5-.4-.3M158.3 356.6l.5 .4-.6 .8"/>
<path d="M158.4 356.2l-.2 .8-.6 .3-.5-.1M158.4 357.5l-.7 .4a.45 .45 0 0 0 .3 .6 .45 .45 0 0 0 .6-.3l.1-.1M158.4 358.3l-.4 .4 .2 .3 .7-.1 .5-.5M158.4 356.2v.1M158.4 356.6l.3 .1M158.4 356.4l.2 .3-.4 .7-.8 .2-.1-.4M158.4 356.4l.1 .5-.4 .5-.7 .1-.2-.3M158.5 356.6a.71 .71 0 0 1 .5 .8 .71 .71 0 0 1-.7 .6l-.3 .1M158.5 357.8l-.2 .1a.55 .55 0 0 0-.6 .6 .55 .55 0 0 0 .7 .5l.3-.1M158.5 356.3l-.9 1M158.5 356.5h.1M158.6 357.2l.6 .1 .2 .4-.9 .9"/>
<path d="M158.7 357.8l-.6 .3-.2 .5 .3 .2 .7-.3M158.7 356.2v.1M158.7 356.4l-.6-.1-.6 .2-.6 .8M158.7 357.1l-1.1 .4a.35 .35 0 0 0 0 .6 .35 .35 0 0 0 .5 0l-.4 .4 .2 .5h.5l.7-.3M158.8 356.5h.1M158.8 357l.1 .1M158.9 358a.56 .56 0 0 1 .7 .4 .56 .56 0 0 1-.6 .7l-.8 .2-.3-.5 .6-.7 .8-.1 .3 .2M158.9 356.9l-1.2 .3-.4 .4 .1 .5M159 356.8h.1M159 357.5h-.7l-.5 .5v.4h.5M159 357.3v.1M159.1 357.2a1.02 1.02 0 0 1 0 1.1 1.02 1.02 0 0 1-1 .4"/>
<path d="M159.1 357.6l-.3-.4-.6 .1-.6 .4v.4M159.1 357.1h.1M159.2 357.3l-.1-.3-.6-.2-1 .5-.2 .3M159.2 357.9l-.7 .7a.38 .38 0 0 1-.7-.1 .38 .38 0 0 1 .3-.5M159.2 357.6v.1M159.3 357.4h.1M159.3 357.9l.1 .1M159.5 358.2v.4l-.5 .5M159.5 357.7l-.5-.3-.7 .1-.7 .9M159.6 357.9a1.22 1.22 0 0 1-1.5 1.3M159.6 357.9v.1M170.8 358.1l1.5 2.5"/>
<path d="M183.1 351l.8 1.6M184.5 353.6l.9 1.5M185.4 355.1l.2 2.1M185.9 346.1h5.4M186.3 358.1l.9 .2M186.4 353.1l-.8 1.1-.2 .9M186.9 358.4h1.6M186.9 352.9h1.6M187.2 344l.5 1M187.5 353.1l.5 .6 .5 1.5M188.4 356.4l-.4 1.1-.8 .8 1.2 2 .6-1.2M188.8 341.1l.6 1h2.8"/>
<path d="M188.9 347.1l.3 2.1M189 345.9l-.1 1.2-.6-1.1M189.4 342.3l-.3 2.4M189.6 350.3l.1 .1a2.65 2.65 0 0 0 1.5 1.6M189.7 358.4h2.4M189.7 352.9h2.4M189.7 343.1l1.3 2M190.8 356l-1.2 2.1M191 346.6l1.3 .7 .5 .8M191.7 346.1l1.2 2.1-.6-1.1M191.8 352.2h1.6M192.4 346.1h2.4"/>
<path d="M192.6 352.9l-1.2 2.1M193.2 351.8l.6-1.1-.3 .6-1.1 .7M193.3 349.3v1.4M193.3 358.4h2.4M193.3 352.9h2.4M193.3 349.1v1.6M193.3 350.7h.5M193.4 342.1h2.4M194.6 352.2h2.4M196 341l1.2 2M196 346.1h3M196.8 358.4h2.4"/>
<path d="M196.8 352.9h2.4M197 342.1h2.3M197.8 344l1.2 2.1M198.2 352.2h2.3M199.9 344.5l-.9 1.6M200.4 358.4h2.4M200.4 352.9h2.4M200.5 342.1h2.4M201.6 341.4l-1.2 2.1M201.7 352.2h2.4M204 358.4h2.4M204 352.9h2.4"/>
<path d="M204.1 342.1h2.4M204.2 341l1.2 2M205.3 352.2h2.4M206 344l1.1 2.1M207.1 346.1h2.9M207.6 358.4h2.3M207.6 352.9h2.3M207.7 342.1h2.4M208.3 344l-1.2 2.1M208.9 352.2h2.3M210.1 341l-1.2 2M211.1 358.4h2.4"/>
<path d="M211.1 352.9h2.4M211.2 346.1h2.3M211.2 342.1h2.5M212.4 352.2h2.4M214.7 358.4h2.4M214.7 352.9h2.4M214.7 346.1h2.4M214.8 342.1h2.4M216 352.2h2.4M218.3 358.4h2.3M218.3 352.9h2.3M218.3 346.1h2.4"/>
<path d="M218.4 342.1h2.4M219.6 352.2h2.4M221.8 358.4h2.4M221.8 352.9h2.4M221.9 346.1h2.3M222 342.1h2.4M223.1 352.2h2.5M225.4 358.4h2.4M225.4 352.9h2.4M225.4 346.1h2.4M225.6 342.1h2.3M226.7 352.2h2.4"/>
<path d="M229 358.4h2.4M229 352.9h2.4M229 346.1h2.4M229.1 342.1h2.4M230.3 352.2h2.4M232.5 358.4h2.4M232.6 352.9h2.3M232.6 346.1h2.4M232.7 342.1h2.4M233.9 352.2h2.4M236.1 358.4h2.4M236.1 352.9h2.4"/>
<path d="M236.2 346.1h2.3M236.3 342.1h2.3M237.4 352.2h2.4M239.7 358.4h2.4M239.7 352.9h2.4M239.7 346.1h2.4M239.8 342.1h2.4M241 352.2h2.4M243.3 358.4h2.4M243.3 352.9h2.4M243.3 346.1h2.4M243.4 342.1h2.4"/>
<path d="M244.6 352.2h2.4M246.8 358.4h1.6M246.8 352.9h1.6M246.9 346.1h2.4M247 342.1h2.3M248.2 352.2h2.3M250.4 346.1h2.4M250.6 342.1h2.7M251.7 352.2h1.6M254 346.1h2.4M257.6 346.1h2.8M9.6 371.6h6.4"/>
<path d="M98.9 374.2l-1.4 2.3M100.7 371.1l-1.2 2.1M102.4 368l-1.1 2.1M104.2 364.9l-1.2 2.1M106 361.8l-1.2 2.1M129.2 362.7l1.4 2.6M130.3 364.2l.2 .8 .9 1.1M131.1 360.3l-.7 1.6-.2 1.1M132 361.7l1.2 2.1M132.4 366.8l2.9 .5M133.8 364.8l1.5 2.5M135.3 367.3h1.9"/>
<path d="M138.4 367.3h2.4M142 367.3h2.4M145.5 367.3h2.5M149.1 367.3h2.4M152.7 367.3h2.4M156.3 367.3h2.4M159.9 367.3h2.3M163.4 367.3h2.4M167 367.3h2.4M168.4 376.5h2.4M170.6 367.3h2.3M170.9 377.2l-.2 2.4"/>
<path d="M172 376.5h2.3M172.6 374.1l-.8 .8-.6 1.1M172.9 361.7l1.2 2.1M173.6 373.8h1.7M173.8 373.9a2.58 2.58 0 0 1 1.8 1.4M174.1 367.3h2M174.7 364.8l1.4 2.5M174.9 365.2l1.2 2M175.5 376.5h2.4M176.1 376.4l.3 2.4M176.4 380l-.7 2.3M176.4 373.8h2.5"/>
<path d="M176.7 368.3l1.2 2M177.5 367.2l-1.4 .1M178.5 371.4l1.2 2M179.1 376.5h2.3M180 379.1l-1.3 2.1M180 373.8h1.7M180.3 374.5l1.1 2M180.9 366.3l-2.2 .7M181.4 376.5l-.8 1.6M184.1 364.6l-2.1 1.2M186.8 362.3l-1.8 1.6M188.4 360.3l-.8 1.1"/>
<path d="M170.9 380.8l1 2.1M173.6 383.9h1.7M174.6 388.4l-.9 1.6M175 383.2a1.66 1.66 0 0 1-2.2 .5M176.4 385.3l-1.2 2.1M176.4 383.9h2.5M178.1 382.2l-1.1 2.1M180 383.9h1.7M16 403.4h12.7M139.7 416.1l-2.2 3.8h4.4l-2.2-3.8v6.3"/>
</g>
<g fill="#000">
<path d="M43.9 32.7l3.1-.5v1zM143.5 32.2l3.1 .5-3.1 .5zM156.5 32.4l3.1-.5v1zM218.7 31.9l3 .5-3 .5zM108.9 58.5l1.8-1 1.9 5.9zM141.8 52.8l3.1-.5v1zM218.7 52.3l3 .5-3 .5zM30.1 57.2l.5 3h-1zM122.5 72.1h1l-.5 3.1zM133.5 60.2l.5 3h-1zM29.6 97.2h1l-.5 3zM114.9 75l.5 6.2-2.1-.2z"/>
<path d="M123 78.7l.5 3h-1zM133 87.1h1l-.5 3.1zM146.6 90.5l3-.5v1zM218.7 90l3 .5-3 .5zM253.3 90.8l1 .4-1.7 2.6zM76.5 110.7l3.1-.5v1.1zM143.5 110.2l3.1 .5-3.1 .6zM146.6 115.7l3-.5v1zM153.5 115.2l3 .5-3 .5zM195.3 100.2l.5 3.1h-1zM194.8 116.2h1l-.5 3.1zM256.3 113.6l.7 .8-2.7 1.6z"/>
<path d="M235.2 128.2h1l-.5 3.1zM235.7 119.3l.5 3h-1zM235.5 128.2h1.1l-.5 3.1zM252.9 132.6l2.9 1.1-.5 .8zM115.4 149.4l3-.5v1zM134.3 148.9l3 .5-3 .5zM141.9 151.2h1.1l-.5 3.1zM20 170.9l3.1 .5-3.1 .6zM36.1 171.4l3-.5v1.1zM142.5 170.3l.5 3h-1.1zM153.6 176.8l2.5-1.8 .5 .9zM164.5 167.2h1l-.5 3.1z"/>
<path d="M180 170.3l.5 3h-1zM179.5 166.7h1l-.5 3.1zM236.1 164.1l.5 3.1h-1.1zM115.4 181.7l3-.5v1zM149.7 181.2l3 .5-3 .5zM165 177.2l.5 3.1h-1zM247.5 182.7l3.1 .5-3.1 .5zM258.5 183.2l3.1-.5v1zM115.4 211.6l3-.5v1zM171.8 211.1l3.1 .5-3.1 .5zM266 257.4h1l-.5 3.1zM266.5 244.5l.5 3h-1z"/>
<path d="M79.5 283.8l3.1-.5v1zM254.3 283.3l3 .5-3 .5z"/>
</g>
<g font-size="8.5">
<text x="111.3" y="66.3" transform="rotate(90 111.3 66.3)">A</text>
<text x="85.2" y="149.7" transform="rotate(90 85.2 149.7)">SCALE 2:1</text>
<text x="95.4" y="151.6" transform="rotate(90 95.4 151.6)">DETAIL A</text>
<text x="44.9" y="287.3" transform="rotate(90 44.9 287.3)">TRAY 3x1.5 V02</text>
<text x="59.9" y="287.3" transform="rotate(90 59.9 287.3)">Default Project</text>
</g>
<g font-size="4.3">
<text x="94.1" y="20.2" transform="rotate(90 94.1 20.2)">102.62 [4.04]</text>
<text x="188" y="21.2" transform="rotate(90 188 21.2)">65.18 [2.57]</text>
<text x="180.7" y="41.7" transform="rotate(90 180.7 41.7)">79.92 [3.15]</text>
<text x="121.9" y="52.7" transform="rotate(90 121.9 52.7)">3.5 [.14]</text>
<text x="258.2" y="49.9" transform="rotate(90 258.2 49.9)">Ø10.05 [Ø.4]</text>
<text x="29" y="70.5" transform="rotate(90 29 70.5)">43 [1.69]</text>
<text x="132.4" y="68.3" transform="rotate(90 132.4 68.3)">30 [1.18]</text>
<text x="183" y="79.2" transform="rotate(90 183 79.2)">75.18 [2.96]</text>
<text x="262.9" y="82.7" transform="rotate(90 262.9 82.7)">Ø10 [Ø.39]</text>
<text x="234.6" y="101" transform="rotate(90 234.6 101)">12 [.47]</text>
<text x="110.4" y="102.5" transform="rotate(90 110.4 102.5)">70 [2.76]</text>
<text x="160.4" y="119.5" transform="rotate(90 160.4 119.5)">10 [.39]</text>
<text x="194.2" y="123.1" transform="rotate(90 194.2 123.1)">19.05 [.75]</text>
<text x="234.9" y="136.5" transform="rotate(90 234.9 136.5)">32.85 [1.29]</text>
<text x="125.2" y="139.3" transform="rotate(90 125.2 139.3)">10.98 [.43]</text>
<text x="263.2" y="143.2" transform="rotate(90 263.2 143.2)">Ø5.4 [Ø.21]</text>
<text x="178.9" y="147.3" transform="rotate(90 178.9 147.3)">.25 [.01]</text>
<text x="158" y="151.6" transform="rotate(90 158 151.6)">Ø1 [Ø.04]</text>
<text x="141.4" y="156.4" transform="rotate(90 141.4 156.4)">8 [.31]</text>
<text x="27.5" y="164.3" transform="rotate(90 27.5 164.3)">13 [.51]</text>
<text x="133" y="171.5" transform="rotate(90 133 171.5)">18.69 [.74]</text>
<text x="253.4" y="177.3" transform="rotate(90 253.4 177.3)">8 [.31]</text>
<text x="163.9" y="184.4" transform="rotate(90 163.9 184.4)">3.5 [.14]</text>
<text x="144" y="200.4" transform="rotate(90 144 200.4)">29.77 [1.17]</text>
<text x="59" y="227.5" transform="rotate(90 59 227.5)">2 - M2x0.4 holes through</text>
<text x="64.1" y="227.4" transform="rotate(90 64.1 227.4)">mm [in]</text>
<text x="265.4" y="226.2" transform="rotate(90 265.4 226.2)">16 [.63]</text>
<text x="167.3" y="275.4" transform="rotate(90 167.3 275.4)">177.8 [7]</text>
<text x="18.2" y="289.3" transform="rotate(90 18.2 289.3)">B</text>
<text x="11.3" y="301.2" transform="rotate(90 11.3 301.2)">1:1</text>
<text x="11.3" y="386.8" transform="rotate(90 11.3 386.8)">1/1</text>
</g>
<g font-size="3.6">
<text x="11.5" y="220.7" transform="rotate(90 11.5 220.7)">DRAWN</text>
<text x="17.9" y="220.7" transform="rotate(90 17.9 220.7)">CHECKED</text>
<text x="24.2" y="220.7" transform="rotate(90 24.2 220.7)">APPROVED</text>
<text x="11.5" y="242" transform="rotate(90 11.5 242)">Christian Stone</text>
<text x="11.5" y="270.9" transform="rotate(90 11.5 270.9)">3/2/2022</text>
<text x="11.5" y="287.5" transform="rotate(90 11.5 287.5)">SCALE</text>
<text x="24.9" y="286.8" transform="rotate(90 24.9 286.8)">SIZE</text>
<text x="53.6" y="287.3" transform="rotate(90 53.6 287.3)">TITLE</text>
<text x="69.3" y="287.3" transform="rotate(90 69.3 287.3)">PROJECT</text>
<text x="24.9" y="306.2" transform="rotate(90 24.9 306.2)">CODE</text>
<text x="11.5" y="322.1" transform="rotate(90 11.5 322.1)">WEIGHT</text>
<text x="24.9" y="328.4" transform="rotate(90 24.9 328.4)">DWG NO</text>
<text x="11.5" y="372.9" transform="rotate(90 11.5 372.9)">SHEET</text>
<text x="24.9" y="406" transform="rotate(90 24.9 406)">REV</text>
</g>
</svg>
